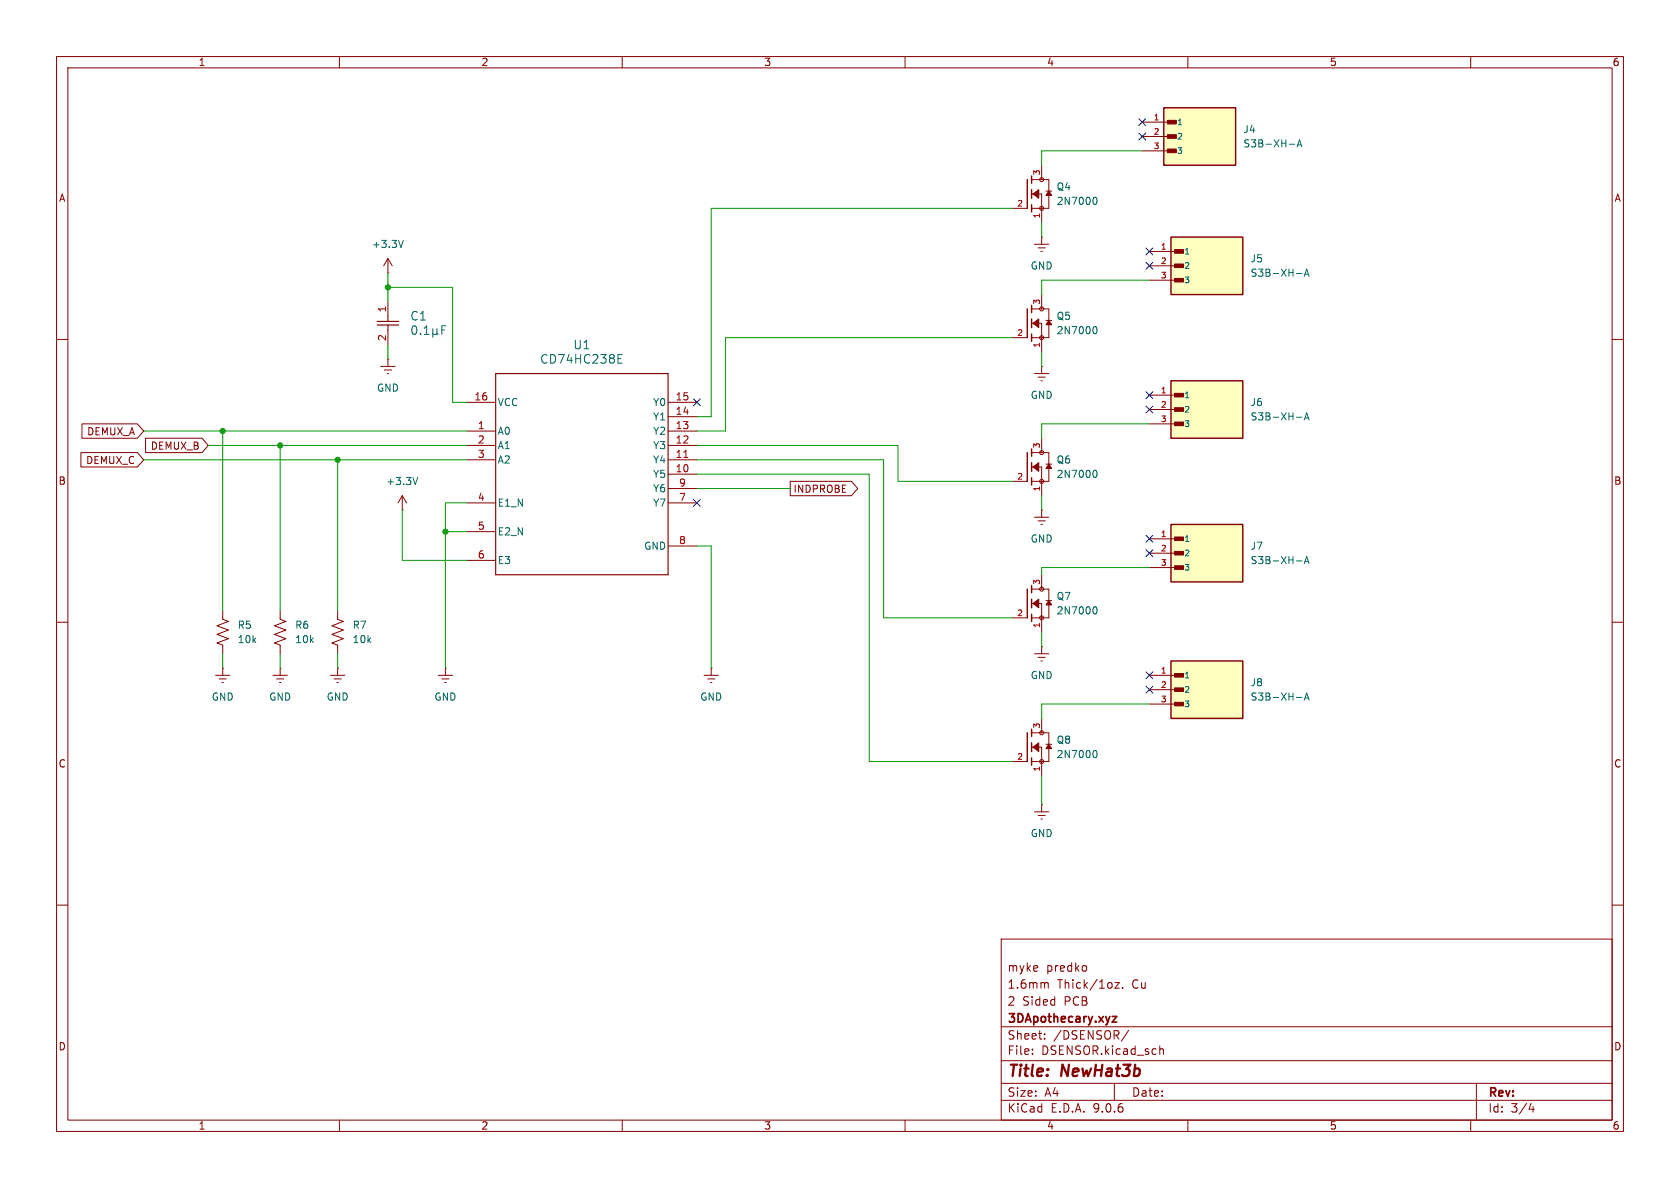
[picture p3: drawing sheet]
<svg xmlns="http://www.w3.org/2000/svg" width="297mm" height="210mm" viewBox="0 0 297 210" stroke-linecap="round" stroke-linejoin="round" font-family="sans-serif">
<g fill="none" stroke="#840000" stroke-width=".18">
<path d="M10 10h277v190h-277zM12 12h273v186h-273zM60 10v2M110 10v2M160 10v2M210 10v2M260 10v2M179.1 36.8h2.5M182.4 31.8h3v5h-3M182.4 34.3h1.7v5.1M184.1 29.2v2.6M184.9 33.8h1"/>
<path d="M10 60h2M285 60h2M10 110h2M39.4 108v1.5l1 .4-2 .7 2 .8-2 .7 2 .8-2 .8 1 .3v1.6M285 110h2M10 160h2M177 166h108v32h-108zM184.9 173.7l.3 .1 .1 .1v.8M192 170.8l.1 .2v.4l-.1 .2M197.1 173.7h.8l-.8 1h.8M198.5 174.6v.1M285 160h2"/>
<path d="M60 198v2M110 198v2M160 198v2M177 194.5h108M177 191.5h108M177 187.5h108M177 181.5h108M182.5 186.3v.1M182.5 185.5v.1M184.7 183.6v.1M184.7 182.8v.1M197 191.5v3"/>
<path d="M199.5 182.1l-1.3 2M205 184.9v1.5M205 185.5l.2-.1 .4 .1 .1 .9M210 198v2M260 198v2M261 191.5v6.5M270.7 195l-.4 1.1h.9M271 195.6v1"/>
<circle cx="184.1" cy="31.8" r=".36"/>
<circle cx="184.1" cy="36.8" r=".36"/>
</g>
<path d="M196.6 179.7h.8l-.8 1h.8" fill="none" stroke="#840000" stroke-width=".3"/>
<path d="M181.6 31.8v5M182.4 31.1v1.3M182.4 33.5v1.6M182.4 36.2v1.3" fill="none" stroke="#840000" stroke-width=".25"/>
<g fill="#840000" stroke="#840000" stroke-width=".18">
<path d="M182.6 34.3l1-.8v1.6z"/>
<path d="M185.4 33.8l.5 .7h-1z"/>
</g>
<path d="M193.4 34.9h.1a.68 .68 0 0 1 .5 .6 .68 .68 0 0 1-.5 .6h-.1" fill="none" stroke="#006464" stroke-width=".18"/>
<path d="M205.7 19.1h12.7v10.1h-12.7z" fill="#ffffc2"/>
<path d="M205.7 19.1h12.7v10.1h-12.7zM181.6 129.5v5.1M182.4 128.9v1.3M182.4 131.3v1.5M182.4 134v1.3" fill="none" stroke="#840000" stroke-width=".25"/>
<g fill="#840000" stroke="#840000" stroke-width=".18">
<path d="M206.4 21.3h1.6v.6h-1.6z"/>
<path d="M206.4 23.8h1.6v.6h-1.6z"/>
<path d="M206.4 26.4h1.6v.6h-1.6z"/>
<path d="M182.6 132.1l1-.8v1.5z"/>
<path d="M185.4 131.6l.5 .7h-1z"/>
</g>
<g fill="none" stroke="#840000" stroke-width=".18">
<path d="M201.9 21.6h5.1M201.9 24.1h5.1M201.9 26.7h5.1M68.6 53.3v2.6M68.6 58.4v2.6M67.3 64.8h2.5M67.9 65.4h1.3M68.5 66h.2M68.6 63.5h.1M68.6 63.5v1.3M82.5 71.1h5.1M82.5 76.2h5.1"/>
<path d="M82.5 78.7h5.1M118.1 71.1h5.1M118.1 76.2h5.1M118.1 78.7h5.1M118.1 73.7h5.1M71.1 90.2h.1M71.1 87.6l-.7 1.3M71.1 87.6l.8 1.3M71.1 87.6v2.6M82.5 81.3h5.1M82.5 88.9h5.1M82.5 94h5.1"/>
<path d="M82.5 99.1h5.1M118.1 81.3h5.1M118.1 88.9h5.1M118.1 83.8h5.1M118.1 86.4h5.1M118.1 96.5h5.1M38.1 119.4h2.5M39.4 118.1h.1M39.4 118.1v1.3M48.3 119.4h2.5M49.5 118.1h.1M49.5 108v1.5l1 .4-2 .7 2 .8-2 .7 2 .8-2 .8 1 .3v1.6"/>
<path d="M49.5 118.1v1.3M58.4 119.4h2.6M59.7 118.1h.1M59.7 118.1v1.3M182.9 115.6h2.5M183.5 116.2h1.3M184 116.8h.3M184.1 114.3h.1M184.1 114.3v1.3M38.7 120h1.3M39.2 120.7h.3M48.9 120h1.3"/>
<path d="M49.4 120.7h.3M59.1 120h1.2M59.6 120.7h.2M179.1 134.6h2.5M182.4 129.5h3v5.1h-3M182.4 132.1h1.7v5.1M184.1 127v2.5M184.9 131.6h1M182.9 143.5h2.5M183.5 144.1h1.3M184 144.8h.3M184.1 142.2h.1"/>
<path d="M184.1 142.2v1.3"/>
<circle cx="184.1" cy="129.5" r=".36"/>
<circle cx="184.1" cy="134.6" r=".36"/>
</g>
<g fill="none" stroke="#006464" stroke-width=".18">
<path d="M227.9 25.5h1M229.3 26l.4-1.3 .5 1.3M229.4 25.6h.6M73.2 57.6a.95 .95 0 0 0 0 1.5 .83 .83 0 0 0 .6-.6 .83 .83 0 0 0-.3-.8l-.2-.1M74.3 59v.1M75 59.1h.9M75 58l.4-.4v1.5M76.5 58.9l.2 .2h.3l.2-.2M76.5 58.1v1.5M77.2 58.9l.3 .2M77.2 58.1v.8M78.1 58.3h.5"/>
<path d="M78.8 57.6h-.7v1.5M109.3 63.4h.5M109.3 64.2h.7M109.3 62.7h.7M73.8 84.4l-.4 1.3M193.4 132.7h.1a.68 .68 0 0 1 .5 .6 .68 .68 0 0 1-.5 .6h-.1"/>
</g>
<path d="M66.7 56.8h3.8M66.7 57.5h3.8M68.6 55.9v.9M68.6 57.5v.9M87.6 66h30.5v35.6h-30.5z" fill="none" stroke="#840000" stroke-width=".2"/>
<path d="M120.9 80.9h.7" fill="none" stroke="#a90000" stroke-width=".18"/>
<path d="M207 116.8h12.7v10.2h-12.7z" fill="#ffffc2"/>
<path d="M182.4 79.4v1.2M181.6 80v5.1M182.4 81.8v1.5M182.4 84.5v1.2M207 116.8h12.7v10.2h-12.7z" fill="none" stroke="#840000" stroke-width=".25"/>
<g fill="#840000" stroke="#840000" stroke-width=".18">
<path d="M207.6 119.1h1.6v.6h-1.6z"/>
<path d="M207.6 121.6h1.6v.6h-1.6z"/>
<path d="M207.6 124.1h1.6v.7h-1.6z"/>
<path d="M182.6 82.6l1-.8v1.5z"/>
<path d="M185.4 82l.5 .8h-1z"/>
</g>
<g fill="none" stroke="#840000" stroke-width=".18">
<path d="M184.1 77.5v2.5M179.1 85.1h2.5M182.4 80h3v5.1h-3M182.4 82.6h1.7v5M184.9 82h1M203.2 119.4h5.1M203.2 121.9h5.1M203.2 124.5h5.1"/>
<circle cx="184.1" cy="80" r=".36"/>
<circle cx="184.1" cy="85.1" r=".36"/>
</g>
<path d="M193.4 83.2l.1-.1a.68 .68 0 0 1 .5 .7 .68 .68 0 0 1-.5 .6l-.1-.1M229.2 123.3h1M230.6 123.8l.4-1.3 .4 1.3M230.7 123.4h.6" fill="none" stroke="#006464" stroke-width=".18"/>
<path d="M207 92.7h12.7v10.2h-12.7z" fill="#ffffc2"/>
<path d="M181.6 54.6v5.1M182.4 54v1.2M182.4 56.4v1.5M182.4 59.1v1.2M207 92.7h12.7v10.2h-12.7zM181.6 104.1v5.1M182.4 103.5v1.3M182.4 105.9v1.5M182.4 108.6v1.3" fill="none" stroke="#840000" stroke-width=".25"/>
<g fill="#840000" stroke="#840000" stroke-width=".18">
<path d="M207.6 94.9h1.6v.7h-1.6z"/>
<path d="M207.6 97.5h1.6v.6h-1.6z"/>
<path d="M207.6 100h1.6v.6h-1.6z"/>
<path d="M182.6 106.7l1-.8v1.5z"/>
<path d="M185.4 106.2l.5 .7h-1z"/>
<path d="M182.6 57.2l1-.8v1.5z"/>
<path d="M185.4 56.6l.5 .8h-1z"/>
</g>
<g fill="none" stroke="#840000" stroke-width=".18">
<path d="M179.1 59.7h2.5M182.4 57.2h1.7v5M182.4 54.6h3v5.1h-3M184.1 52.1v2.5M184.9 56.6h1M182.9 91.4h2.5M183.5 92.1h1.3M184 92.7h.3M184.1 90.2h.1M184.1 90.2v1.2M203.2 95.3h5.1M203.2 97.8h5.1"/>
<path d="M124.5 119.4h2.5M125.7 118.1h.1M125.7 118.1v1.3M179.1 109.2h2.5M182.4 104.1h3v5.1h-3M182.4 106.7h1.7v5.1M184.1 101.6v2.5M184.9 106.2h1M203.2 100.3h5.1M125.1 120h1.3M125.6 120.7h.3"/>
<circle cx="184.1" cy="59.7" r=".36"/>
<circle cx="184.1" cy="54.6" r=".36"/>
<circle cx="184.1" cy="109.2" r=".36"/>
<circle cx="184.1" cy="104.1" r=".36"/>
</g>
<path d="M193.4 57.8l.1-.1a.68 .68 0 0 1 .5 .7 .68 .68 0 0 1-.5 .6l-.1-.1M229.2 99.2h1M230.6 99.6l.4-1.2 .4 1.2M230.7 99.3h.6M193.4 107.3h.1a.68 .68 0 0 1 .5 .6 .68 .68 0 0 1-.5 .6h-.1" fill="none" stroke="#006464" stroke-width=".18"/>
<path d="M207 67.3h12.7v10.2h-12.7z" fill="#ffffc2"/>
<path d="M207 67.3h12.7v10.2h-12.7z" fill="none" stroke="#840000" stroke-width=".25"/>
<g fill="#840000" stroke="#840000" stroke-width=".18">
<path d="M207.6 69.5h1.6v.7h-1.6z"/>
<path d="M207.6 72.1h1.6v.6h-1.6z"/>
<path d="M207.6 74.6h1.6v.6h-1.6z"/>
</g>
<path d="M203.2 69.9h5.1M203.2 72.4h5.1M203.2 74.9h5.1" fill="none" stroke="#840000" stroke-width=".18"/>
<path d="M229.2 73.8h1M230.6 74.2l.4-1.2 .4 1.2M230.7 73.9h.6" fill="none" stroke="#006464" stroke-width=".18"/>
<path d="M207 41.9h12.7v10.2h-12.7z" fill="#ffffc2"/>
<path d="M207 41.9h12.7v10.2h-12.7z" fill="none" stroke="#840000" stroke-width=".25"/>
<g fill="#840000" stroke="#840000" stroke-width=".18">
<path d="M207.6 44.1h1.6v.7h-1.6z"/>
<path d="M207.6 46.7h1.6v.6h-1.6z"/>
<path d="M207.6 49.2h1.6v.6h-1.6z"/>
</g>
<g fill="none" stroke="#840000" stroke-width=".18">
<path d="M68.6 48.3h.1M68.6 45.7l-.8 1.3M68.6 45.7l.7 1.3M68.6 45.7v2.6M182.9 43.2h2.5M183.5 43.8h1.3M184 44.5h.3M184.1 41.9h.1M184.1 41.9v1.3M203.2 44.5h5.1M203.2 47h5.1M203.2 49.5h5.1"/>
<path d="M14.5 74.9h9.8l1.1 1.3-1.1 1.3h-9.8zM25.7 77.5h10l1.1 1.2-1.1 1.3h-10zM182.9 66h2.5M183.5 66.7h1.3M184 67.3h.3M184.1 64.8h.1M184.1 64.8v1.2M14.3 80h10l1.1 1.3-1.1 1.3h-10zM139.7 85.1h10.8l1.1 1.3-1.1 1.2h-10.8zM59.7 108v1.5l1 .4-2 .7 2 .8-2 .7 2 .8-2 .8 1 .3v1.6M77.5 119.4h2.5M78.7 118.1h.1"/>
<path d="M78.7 118.1v1.3M78.1 120h1.3M78.6 120.7h.3"/>
</g>
<path d="M71.3 42.5l-.4 1.3M229.2 48.4h1M230.6 48.8l.4-1.2 .4 1.2M230.7 48.5h.6" fill="none" stroke="#006464" stroke-width=".18"/>
<g fill="none" stroke="#009600" stroke-width=".18">
<path d="M179.1 36.8h-53.4v36.9h-2.5M184.1 39.4v2.5M201.9 26.7h-17.8v2.5M68.6 48.3v5M68.6 50.8h11.4v20.3h2.5M179.1 59.7h-50.8v16.5h-5.1M203.2 49.5h-19.1v2.6M25.4 76.2h57.1M36.8 78.7h45.7M39.4 76.2v31.8M49.5 78.7v29.3M68.6 61v2.5"/>
<path d="M123.2 78.7h35.5v6.4h20.4M184.1 62.2v2.6M203.2 74.9h-19.1v2.6M25.4 81.3h57.1M59.7 81.3v26.7M71.1 90.2v8.9h11.4M78.7 94h3.8M82.5 88.9h-3.8v29.2M123.2 96.5h2.5v21.6M123.2 83.8h30.5v50.8h25.4M123.2 81.3h33v27.9h22.9M123.2 86.4h16.5"/>
<path d="M184.1 87.6v2.6M39.4 115.6v2.5M49.5 115.6v2.5M59.7 115.6v2.5M184.1 111.8v2.5M203.2 100.3h-19.1v1.3M184.1 137.2v5M203.2 124.5h-19.1v2.5"/>
</g>
<g fill="none" stroke="#000084" stroke-width=".18">
<path d="M201.3 23.5l1.2 1.2M201.3 21l1.2 1.2M202.5 23.5l-1.2 1.2M202.5 21l-1.2 1.2M202.6 46.4l1.2 1.2M202.6 43.8l1.2 1.3M203.8 46.4l-1.2 1.2M203.8 43.8l-1.2 1.3M122.6 70.5l1.2 1.2M123.8 70.5l-1.2 1.2M202.6 69.2l1.2 1.3M202.6 71.8l1.2 1.2"/>
<path d="M203.8 69.2l-1.2 1.3M203.8 71.8l-1.2 1.2M122.6 88.3l1.2 1.2M123.8 88.3l-1.2 1.2M202.6 97.2l1.2 1.2M202.6 94.6l1.2 1.3M203.8 97.2l-1.2 1.2M203.8 94.6l-1.2 1.3M202.6 118.8l1.2 1.2M203.8 118.8l-1.2 1.2M202.6 121.3l1.2 1.2M203.8 121.3l-1.2 1.2"/>
</g>
<g fill="#009600" stroke="#009600" stroke-width=".18">
<circle cx="68.6" cy="50.8" r=".46"/>
<circle cx="49.5" cy="78.7" r=".46"/>
<circle cx="39.4" cy="76.2" r=".46"/>
<circle cx="78.7" cy="94" r=".46"/>
<circle cx="59.7" cy="81.3" r=".46"/>
</g>
<g font-size="2.8" fill="#840000">
<text x="178" y="190.9">Title:</text>
<text x="187.7" y="190.9">NewHat3b</text>
</g>
<g font-size="2.1" fill="#006464">
<text x="72.4" y="56.9">C1</text>
<text x="95.4" y="64.5">CD74HC238E</text>
<text x="101.3" y="62">U1</text>
</g>
<g font-size="2.1" fill="#840000">
<text x="178" y="172">myke</text>
<text x="184.9" y="172">predko</text>
<text x="178" y="178">2</text>
<text x="178" y="175">1.6mm</text>
<text x="180.7" y="178">Sided</text>
<text x="186.9" y="175">Thick/1oz.</text>
<text x="188.2" y="178">PCB</text>
<text x="200.2" y="175">Cu</text>
<text x="178" y="184">Sheet:</text>
<text x="178" y="181.2">3DApothecary.xyz</text>
<text x="186.2" y="184">/DSENSOR/</text>
<text x="178" y="186.7">File:</text>
<text x="184.1" y="186.7">DSENSOR.kicad_sch</text>
<text x="178" y="196.9">KiCad</text>
<text x="178" y="194.1">Size:</text>
<text x="184.7" y="194.1">A4</text>
<text x="185.7" y="196.9">E.D.A.</text>
<text x="193.3" y="196.9">9.0.6</text>
<text x="200" y="194.1">Date:</text>
<text x="263" y="194.3">Rev:</text>
<text x="263" y="196.9">Id:</text>
<text x="267.1" y="196.9">3/4</text>
</g>
<g font-size="1.8" fill="#840000">
<text x="35" y="11.9">1</text>
<text x="85" y="11.9">2</text>
<text x="135" y="11.9">3</text>
<text x="185" y="11.9">4</text>
<text x="235" y="11.9">5</text>
<text x="285" y="11.9">6</text>
<text x="10.3" y="35.9">A</text>
<text x="285.3" y="35.9">A</text>
<text x="15.3" y="77.2">DEMUX_A</text>
<text x="15.1" y="82.2">DEMUX_C</text>
<text x="26.5" y="79.7">DEMUX_B</text>
<text x="10.3" y="85.9">B</text>
<text x="140.2" y="87.3">INDPROBE</text>
<text x="285.3" y="85.9">B</text>
<text x="10.3" y="135.9">C</text>
<text x="285.3" y="135.9">C</text>
<text x="10.3" y="185.9">D</text>
<text x="285.3" y="185.9">D</text>
<text x="35" y="199.9">1</text>
<text x="85" y="199.9">2</text>
<text x="135" y="199.9">3</text>
<text x="185" y="199.9">4</text>
<text x="235" y="199.9">5</text>
<text x="285" y="199.9">6</text>
</g>
<g font-size="1.8" fill="#006464">
<text x="219.7" y="23.7">J4</text>
<text x="219.7" y="26.3">S3B-XH-A</text>
<text x="186.7" y="33.9">Q4</text>
<text x="186.7" y="36.4">2N7000</text>
<text x="65.6" y="44">+3.3V</text>
<text x="182.1" y="47.9">GND</text>
<text x="221" y="46.6">J5</text>
<text x="221" y="49.1">S3B-XH-A</text>
<text x="186.7" y="56.7">Q5</text>
<text x="186.7" y="59.3">2N7000</text>
<text x="66.5" y="69.4">GND</text>
<text x="87.9" y="72">VCC</text>
<text x="115.4" y="72">Y0</text>
<text x="182.1" y="70.7">GND</text>
<text x="221" y="72">J6</text>
<text x="87.9" y="77.1">A0</text>
<text x="115.4" y="74.5">Y1</text>
<text x="115.4" y="77.1">Y2</text>
<text x="221" y="74.5">S3B-XH-A</text>
<text x="87.9" y="79.6">A1</text>
<text x="87.9" y="82.1">A2</text>
<text x="115.4" y="79.6">Y3</text>
<text x="115.4" y="82.1">Y4</text>
<text x="186.7" y="82.1">Q6</text>
<text x="68.2" y="86">+3.3V</text>
<text x="87.9" y="89.8">E1_N</text>
<text x="115.4" y="84.7">Y5</text>
<text x="115.4" y="87.2">Y6</text>
<text x="115.4" y="89.8">Y7</text>
<text x="186.7" y="84.7">2N7000</text>
<text x="87.9" y="94.8">E2_N</text>
<text x="87.9" y="99.9">E3</text>
<text x="113.8" y="97.4">GND</text>
<text x="182.1" y="96.1">GND</text>
<text x="221" y="97.4">J7</text>
<text x="221" y="99.9">S3B-XH-A</text>
<text x="186.7" y="106.3">Q7</text>
<text x="41.9" y="111.4">R5</text>
<text x="41.9" y="113.9">10k</text>
<text x="52.1" y="111.4">R6</text>
<text x="52.1" y="113.9">10k</text>
<text x="62.2" y="111.4">R7</text>
<text x="62.2" y="113.9">10k</text>
<text x="186.7" y="108.8">2N7000</text>
<text x="37.3" y="124.1">GND</text>
<text x="47.5" y="124.1">GND</text>
<text x="57.7" y="124.1">GND</text>
<text x="76.7" y="124.1">GND</text>
<text x="123.7" y="124.1">GND</text>
<text x="182.1" y="120.2">GND</text>
<text x="221" y="121.5">J8</text>
<text x="221" y="124.1">S3B-XH-A</text>
<text x="186.7" y="131.7">Q8</text>
<text x="186.7" y="134.2">2N7000</text>
<text x="182.1" y="148.2">GND</text>
</g>
<g font-size="1.8" fill="#a90000">
<text x="68.3" y="55.3" transform="rotate(-90 68.3 55.3)">1</text>
<text x="68.3" y="60.4" transform="rotate(-90 68.3 60.4)">2</text>
<text x="83.8" y="70.9">16</text>
<text x="119.3" y="70.9">15</text>
<text x="84.4" y="75.9">1</text>
<text x="119.3" y="73.4">14</text>
<text x="119.3" y="75.9">13</text>
<text x="84.4" y="78.5">2</text>
<text x="84.4" y="81">3</text>
<text x="119.3" y="78.5">12</text>
<text x="119.3" y="81">11</text>
<text x="119.3" y="83.6">10</text>
<text x="84.4" y="88.6">4</text>
<text x="119.9" y="86.1">9</text>
<text x="119.9" y="88.6">7</text>
<text x="84.4" y="93.7">5</text>
<text x="84.4" y="98.8">6</text>
<text x="119.9" y="96.3">8</text>
</g>
<g font-size="1.4" fill="#a90000">
<text x="203.9" y="21.3">1</text>
<text x="203.9" y="23.9">2</text>
<text x="203.9" y="26.4">3</text>
<text x="183.9" y="31.1" transform="rotate(-90 183.9 31.1)">3</text>
<text x="179.7" y="36.6">2</text>
<text x="183.9" y="38.7" transform="rotate(-90 183.9 38.7)">1</text>
<text x="205.1" y="44.2">1</text>
<text x="205.1" y="46.7">2</text>
<text x="183.9" y="54" transform="rotate(-90 183.9 54)">3</text>
<text x="205.1" y="49.3">3</text>
<text x="179.7" y="59.4">2</text>
<text x="183.9" y="61.6" transform="rotate(-90 183.9 61.6)">1</text>
<text x="205.1" y="69.6">1</text>
<text x="205.1" y="72.1">2</text>
<text x="205.1" y="74.7">3</text>
<text x="183.9" y="79.4" transform="rotate(-90 183.9 79.4)">3</text>
<text x="179.7" y="84.8">2</text>
<text x="183.9" y="87" transform="rotate(-90 183.9 87)">1</text>
<text x="205.1" y="95">1</text>
<text x="205.1" y="97.5">2</text>
<text x="205.1" y="100.1">3</text>
<text x="183.9" y="103.5" transform="rotate(-90 183.9 103.5)">3</text>
<text x="179.7" y="109">2</text>
<text x="183.9" y="111.1" transform="rotate(-90 183.9 111.1)">1</text>
<text x="205.1" y="119.1">1</text>
<text x="205.1" y="121.7">2</text>
<text x="205.1" y="124.2">3</text>
<text x="183.9" y="128.9" transform="rotate(-90 183.9 128.9)">3</text>
<text x="179.7" y="134.4">2</text>
<text x="183.9" y="136.5" transform="rotate(-90 183.9 136.5)">1</text>
</g>
<g font-size="1.4" fill="#006464">
<text x="208" y="22.3">1</text>
<text x="208" y="24.9">2</text>
<text x="208" y="27.4">3</text>
<text x="209.3" y="45.2">1</text>
<text x="209.3" y="47.7">2</text>
<text x="209.3" y="50.3">3</text>
<text x="209.3" y="70.6">1</text>
<text x="209.3" y="73.1">2</text>
<text x="209.3" y="75.7">3</text>
<text x="209.3" y="96">1</text>
<text x="209.3" y="98.5">2</text>
<text x="209.3" y="101.1">3</text>
<text x="209.3" y="120.1">1</text>
<text x="209.3" y="122.7">2</text>
<text x="209.3" y="125.2">3</text>
</g>
</svg>
